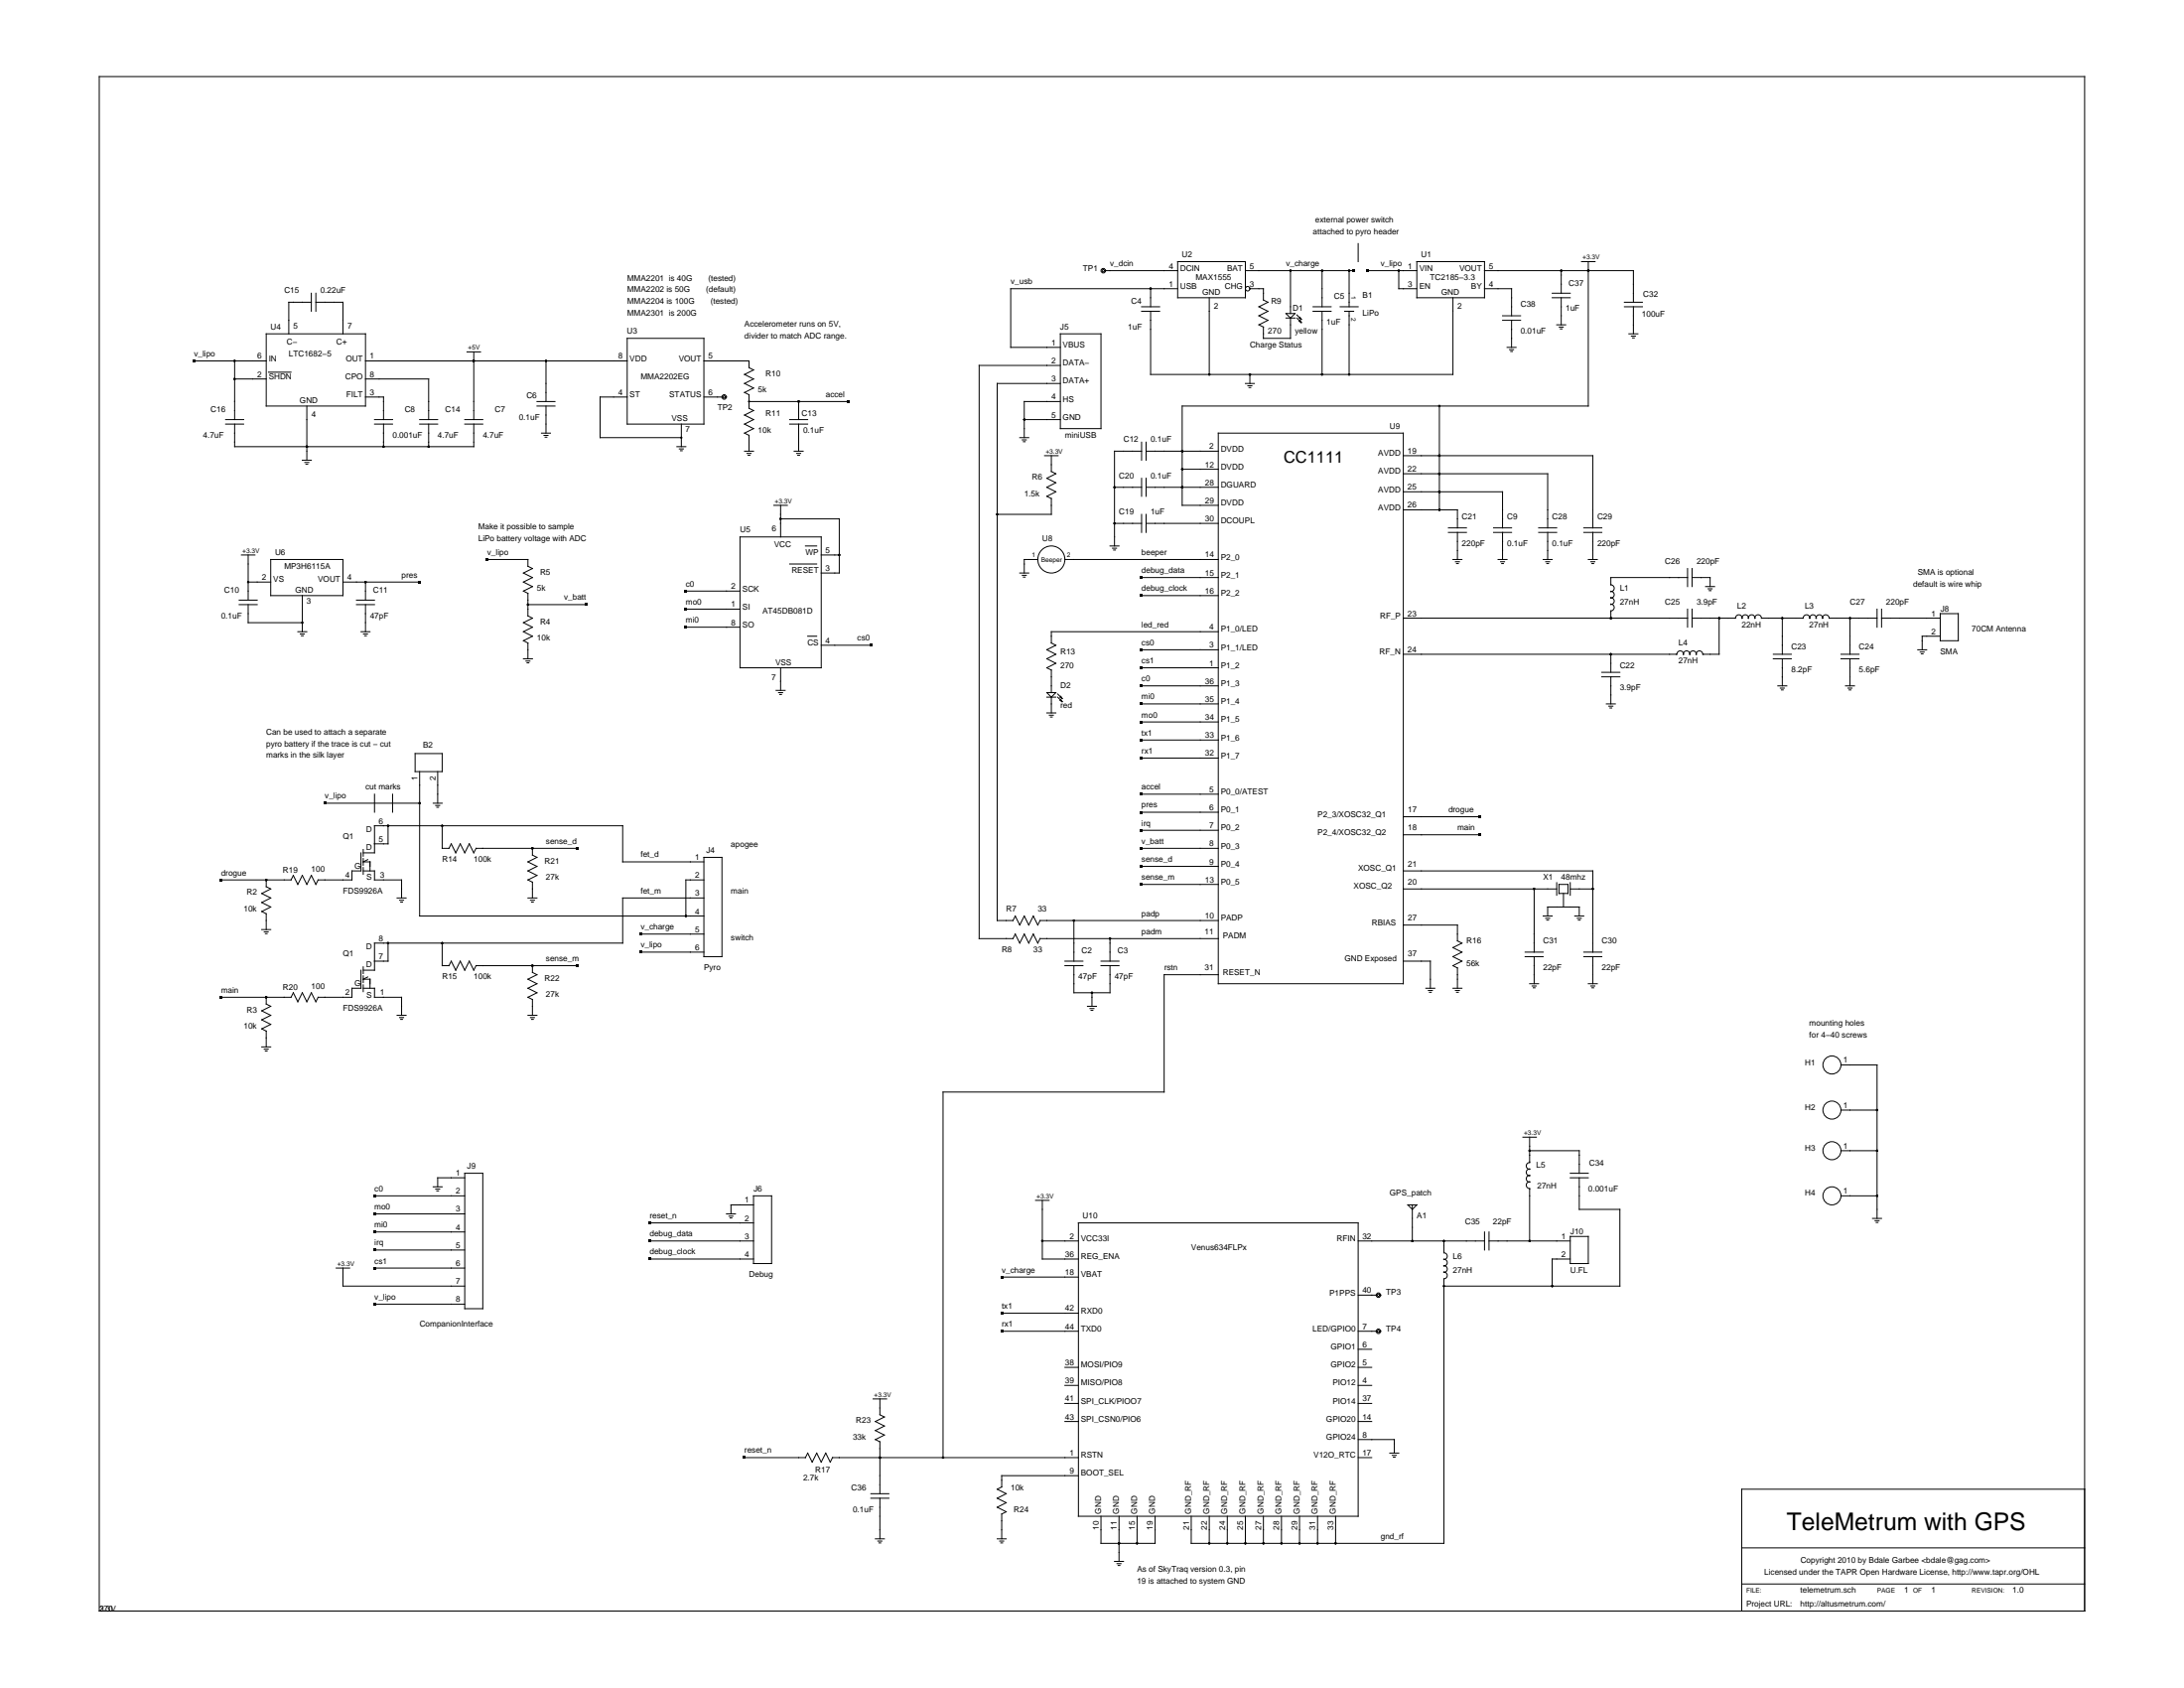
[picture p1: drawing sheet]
<svg xmlns="http://www.w3.org/2000/svg" width="279mm" height="216mm" viewBox="0 0 279 216" stroke-linecap="round" stroke-linejoin="round" font-family="sans-serif">
<g fill="none" stroke="#000" stroke-width=".13">
<path d="M12.7 9.8h254v196.3h-254zM39.8 38.7h-2.9v4M39.8 37.5v2.3M40.4 38.7h3.5v4M40.4 37.5v2.3M141.4 34.6h9.3M146 39.8h2.4M146 39.2h2.4M147.2 36.9v2.3M150.7 36.9h-21.4v7.5h6.4M150.7 33.5h8.6v4.6h-8.6zM154.7 38.1v9.8"/>
<path d="M159.3 34.6h13.9M159.9 36.9h1.7v1.5l.6 .3-1.1 .5 1.1 .6-1.1 .6 1.1 .6-1.1 .5 .5 .3M165.1 34.6v5.5M168 39.8h2.3M168 39.2h2.3M169.1 34.6v4.6M169.1 39.8v8.1M171.4 39.2h2.4M172 39.8h1.2M172.6 34.6v4.6M172.6 39.8v8.1M173.8 31.2v2.3"/>
<path d="M174.9 34.6h6.4M178.9 34.6v2.3h2.4M181.3 33.5h8.6v4.6h-8.6zM185.9 38.1v9.8h-38.7v-8.1M189.9 34.6h19.1v4.1M189.9 36.9h3.5v3.5M198.6 38.1h2.3M198.6 37.5h2.3M199.7 34.6v2.9M199.7 38.1v3.4M202.3 33.5h1.8M203.2 33.5v18.4h-52v12.7h4.7"/>
<path d="M207.8 39.2h2.3M207.8 38.7h2.3M209 39.2v3.5M24.8 46.2h9.3M28.9 53.7h2.3M28.9 54.2h2.3M30 54.2v2.9h30.6v-2.9M30 46.2v7.5M30 48.5h4.1M34.1 42.7h12.7v9.2h-12.7zM34.3 47.6h2.9M38.7 58.9h1.1"/>
<path d="M39 59.2h.5M39.1 59.4h.3M39.3 51.9v7M46.8 46.2h33.4M46.8 50.8h2.3v2.9M46.8 48.5h8v5.2M47.9 53.7h2.3M47.9 54.2h2.3M49.1 54.2v2.9M53.7 53.7h2.3M53.7 54.2h2.3M54.8 54.2v2.9"/>
<path d="M59.5 53.7h2.3M59.5 54.2h2.3M59.7 45h1.8M60.6 45v8.7M68.7 51.4h2.3M68.7 51.9h2.3M69.3 55.4h1.1M69.6 55.7h.5M69.7 55.9h.3M69.8 46.2v5.2M69.8 51.9v3.5M80.2 50.8h-3.4v5.2h10.4"/>
<path d="M80.2 43.3h9.9v10.9h-9.9zM86.6 57.1h1.1M86.9 57.4h.5M87 57.6h.3M87.2 54.2v2.9M90.1 46.2h5.7v.8l.6 .3-1.2 .6 1.2 .6-1.2 .5 1.2 .6-1.2 .6 .6 .3v1.7l.6 .3-1.2 .6 1.2 .6-1.2 .5 1.2 .6-1.2 .6 .6 .3v2M90.1 50.8h2.3M95.2 57.7h1.2M95.6 58h.5M95.7 58.2h.2M95.8 51.4h12.7M101 53.7h2.3"/>
<path d="M101 54.2h2.3M101.6 57.7h1.2M101.9 58h.5M102.1 58.2h.2M102.2 51.4v2.3M102.2 54.2v3.5M130.5 56h1.1M130.8 56.3h.5M130.9 56.5h.3M131 53.7h4.7M133.6 58.3h1.8M134.5 58.3v2l.6 .3-1.2 .6 1.2 .5-1.2 .6 1.2 .6-1.2 .6 .6 .3v2h-6.9"/>
<path d="M135.7 46.7h-10.4v73.3h4.3l.3-.5 .6 1.1 .5-1.1 .6 1.1 .6-1.1 .6 1.1 .3-.6h22.8M135.7 49h-8.1v68.7h2l.3-.5 .6 1.1 .5-1.1 .6 1.1 .6-1.1 .6 1.1 .3-.6h22.8M135.7 51.4h-4.7v4.6M135.7 42.7h5.1v12.1h-5.1zM146 57.7h-3.4v12.1M146 56.6v2.3M146.6 57.7h9.3M146.6 56.6v2.3M155.9 55.4h23.6v70.4h-23.6zM159.3 49h1.2M159.6 49.3h.6M159.8 49.6h.2"/>
<path d="M159.9 47.9v1.1M164.5 40.1h1.2l-.6 .6zM164.5 40.7h1.2M165.1 40.7v2.6h-3.5v-1.5M165.9 40.3l.6 .6M165.9 40.7l.6 .6M166.2 40.7l.3 .2M166.2 41.1l.3 .2M166.3 40.6l.2 .3M166.3 41l.2 .3M179.5 58.3h24.3v9.2M184.1 51.9v13.3"/>
<path d="M192.2 40.4h2.3M192.2 41h2.3M192.8 44.4h1.2M193.1 44.7h.5M193.3 45h.2M193.4 41v3.4M199.1 41.5h1.2M199.5 41.8h.5M199.6 42.1h.2M208.4 42.7h1.1M208.7 43h.5M208.8 43.2h.3"/>
<path d="M30.6 77.3h2.3M30.6 76.8h2.3M30.9 71h1.7M31.7 74.4h2.9M31.7 71v5.8M31.7 77.3v2.3h7M34.6 71.6h9.3v4.6h-9.3zM38.7 76.2v4.6M43.9 74.4h9.8M45.6 77.3h2.3M45.6 76.8h2.3M46.8 74.4v2.4"/>
<path d="M46.8 77.3v3.5M62.3 71.6h5.2v.8l.6 .3-1.1 .6 1.1 .6-1.1 .5 1.1 .6-1.1 .6 .5 .3v2.9l.6 .3-1.1 .5 1.1 .6-1.1 .6 1.1 .6-1.1 .6 .5 .2v2.1M67.5 77.3h7.5M87.7 77.9h7M87.7 75.6h7M94.7 68.7h10.4v16.7h-10.4zM99 64.6h1.7M99.9 64.6v4.1M99.9 66.4h7.5v6.9h-2.3M101 72.1h3.5M103 69.8h1.5M105.1 71h2.3"/>
<path d="M130.5 73.3h1.1M130.8 73.6h.5M130.9 73.8h.3M132.8 71.6h-1.8v1.7M136.2 71.6h19.7M142 69.8h1.2M142.3 70.1h.5M142.5 70.3h.2M142.6 66.9h3.4M142.6 62.3h3.4M146 76.2h9.9M146 73.9h9.9"/>
<path d="M146 61.2v2.3M146 65.8v2.3M146.6 66.9h9.3M146.6 62.3h9.3M146.6 61.2v2.3M146.6 65.8v2.3M151.2 60h4.7M179.5 79.1h36.4M179.5 60.6h18.5v6.9M179.5 62.9h12.7v4.6M179.5 65.2h7v2.3M185.3 67.5h2.3"/>
<path d="M185.3 68.1h2.3M185.9 71.6h1.1M186.2 71.8h.5M186.3 72.1h.3M186.5 68.1v3.5M191.1 67.5h2.3M191.1 68.1h2.3M191.6 71.6h1.2M192 71.8h.5M192.1 72.1h.2M192.2 68.1v3.5M196.8 67.5h2.3"/>
<path d="M196.8 68.1h2.3M197.4 71.6h1.2M197.7 71.8h.6M197.9 72.1h.2M198 68.1v3.5M202.6 67.5h2.3M202.6 68.1h2.3M203.2 71.6h1.1M203.5 71.8h.5M203.7 72.1h.2M203.8 68.1v3.5M215.9 73.9h-9.8v.9a.42 .42 0 0 1 .4 .4 .42 .42 0 0 1-.4 .4 .41 .41 0 0 1 .4 .5 .41 .41 0 0 1-.4 .4 .41 .41 0 0 1 .4 .4 .41 .41 0 0 1-.4 .4 .42 .42 0 0 1 .4 .4 .42 .42 0 0 1-.4 .4v1"/>
<path d="M215.9 72.7v2.3M215.9 77.9v2.3M216.5 79.1h5.5a.42 .42 0 0 1 .5-.5 .42 .42 0 0 1 .4 .5 .41 .41 0 0 1 .4-.5 .41 .41 0 0 1 .4 .5 .41 .41 0 0 1 .4-.5 .41 .41 0 0 1 .4 .5 .42 .42 0 0 1 .4-.5 .42 .42 0 0 1 .4 .5h5.4a.42 .42 0 0 1 .4-.5 .42 .42 0 0 1 .4 .5 .41 .41 0 0 1 .4-.5 .41 .41 0 0 1 .4 .5 .41 .41 0 0 1 .5-.5 .41 .41 0 0 1 .4 .5 .42 .42 0 0 1 .4-.5 .42 .42 0 0 1 .4 .5h6.1M216.5 73.9h2.3v1.1M216.5 72.7v2.3M216.5 77.9v2.3M218.2 75h1.2M218.5 75.3h.5M218.7 75.5h.2M219.9 79.1v4.6h-2.1a.42 .42 0 0 0-.4-.5 .42 .42 0 0 0-.4 .5 .41 .41 0 0 0-.4-.4 .41 .41 0 0 0-.4 .4 .41 .41 0 0 0-.4-.4 .41 .41 0 0 0-.4 .4 .42 .42 0 0 0-.5-.5 .42 .42 0 0 0-.4 .5h-35M228 79.1v4.6M236.7 79.1v4.6"/>
<path d="M240.1 77.9v2.3M240.7 79.1h7.5M240.7 77.9v2.3M248.2 78.5h2.3v3.5h-2.3zM38.1 80.8h1.2M38.4 81.1h.5M38.6 81.3h.2M46.2 80.8h1.1M46.5 81.1h.5M46.6 81.3h.3M53.1 96.4h3.5v2.3h-3.5zM53.7 98.7v18.5h36.4"/>
<path d="M56 98.7v4M67 84.3h1.1M67.3 84.5h.5M67.4 84.8h.3M87.7 80.2h7M99.3 88.3h1.1M99.6 88.6h.5M99.7 88.8h.3M99.9 85.4v2.9M103.3 81.4h1.2M105.1 82.5h6.3M133.9 91.2h1.2"/>
<path d="M133.9 88.6h1.2l-.6 .6zM133.9 89.2h1.2M134.2 91.5h.6M134.4 91.7h.2M134.5 89.2v2M134.5 82.2l.6 .3M135.1 82.5l-1.2 .6 1.2 .6-1.2 .6 1.2 .5-1.2 .6 .6 .3v2.9M135.3 88.8l.6 .5M135.3 89.2l.6 .5M135.6 89.2l.3 .1M135.6 89.6l.3 .1M135.7 89.1l.2 .2"/>
<path d="M135.7 89.5l.2 .2M146 97h9.9M146 94.7h9.9M146 92.3h9.9M146 90h9.9M146 87.7h9.9M146 85.4h9.9M146 83.1h9.9M155.9 80.8h-21.4v1.5M204.9 86h2.3M204.9 86.6h2.3M205.5 90h1.2"/>
<path d="M205.8 90.3h.5M206 90.6h.2M206.1 83.7v2.3M206.1 86.6v3.4M226.9 83.7h2.3M226.9 84.3h2.3M227.4 87.7h1.2M227.8 88h.5M227.9 88.2h.2M228 84.3v3.4M235.5 83.7h2.3M235.5 84.3h2.3"/>
<path d="M236.1 87.7h1.1M236.4 88h.5M236.6 88.2h.2M236.7 84.3v3.4M245.3 83.1h1.2M245.6 83.4h.6M245.8 83.6h.2M248.2 81.4h-2.3v1.7M33.5 118.9h1.1M33.8 119.2h.5M33.9 119.4h.3M34.1 112.5v.9l.5 .3-1.1 .6 1.1 .6-1.1 .5 1.1 .6-1.1 .6 .6 .3v2"/>
<path d="M41.6 102.7h12.1M46.2 109.1v2.3h-1.2v1.1h-4.3l-.3 .6-.6-1.1-.5 1.1-.6-1.1-.6 1.1-.6-1.1-.3 .5h-8.9M46.5 111.4h1.4v1.1h3.5v2.4M46.5 109.1h1.4v-3.5h31.8v4.6h10.4M46.5 108.6v.9M46.5 109.8v.9M46.5 111v.8M47 109.9l-.5 .3h.8v1.2M47.9 101.6v2.3M49.6 105.6v2.3h-1.7M50.2 101.6v2.3M50.8 114.9h1.2"/>
<path d="M51.1 115.1h.5M51.3 115.4h.2M55.4 102.7h1.2M55.7 103h.6M55.9 103.3h.2M56.6 105.6v2.9h.8l.3-.6 .6 1.2 .6-1.2 .6 1.2 .5-1.2 .6 1.2 .3-.6h13M67.5 114.9h1.2M67.9 115.1h.5M68 115.4h.2M68.1 108.5v.9l.6 .3-1.2 .5 1.2 .6-1.2 .6 1.2 .6-1.2 .5 .6 .3M68.1 112.8v2.1M82 119.5h8.1"/>
<path d="M90.1 109.7h2.3v12.7h-2.3zM90.1 114.9h-10.4v5.7h-31.8v3.5h-1.4M90.1 112.5h-2.4v4.7M137.4 117.7v5.2M146 113.1h9.9M146 110.8h9.9M146 108.5h9.9M146 106.2h9.9M146 103.9h9.9M146 101.6h9.9M179.5 111.4h24.3v10.4M179.5 113.7h19.6"/>
<path d="M179.5 118.3h7v2M179.5 104.5h9.8M179.5 106.8h9.8M196.3 113.7v8.1M197.4 117.2h1.2M197.7 117.5h.6M197.9 117.7h.2M198 117.2v-1.2h4v1.2M199.1 112.9v1.6M199.4 113.1h1.2v1.2h-1.2zM200 114.3v1.7M200.9 113.7h2.9"/>
<path d="M200.9 112.9v1.6M201.5 117.2h1.1M201.8 117.5h.5M201.9 117.7h.3M33.5 133.9h1.1M33.8 134.2h.5M33.9 134.4h.3M34.1 127.6v.8l.5 .3-1.1 .6 1.1 .6-1.1 .5 1.1 .6-1.1 .6 .6 .3M34.1 131.9v2M46.2 124.1v2.3h-1.2v1.2h-4.3l-.3 .5-.6-1.1-.5 1.1-.6-1.1-.6 1.1-.6-1.1-.3 .6h-8.9M46.5 126.4h1.4v1.2h3.5v2.3M46.5 123.7v.8"/>
<path d="M46.5 124.8v.9M46.5 126v.8M47 125l-.5 .2h.8v1.2M49.6 120.6v2.3h-1.7M50.8 129.9h1.2M51.1 130.2h.5M51.3 130.4h.2M56.6 120.6v2.9h.8l.3-.6 .6 1.2 .6-1.2 .6 1.2 .5-1.2 .6 1.2 .3-.6h13M67.5 129.9h1.2M67.9 130.2h.5M68 130.4h.2M68.1 123.5v.9l.6 .3-1.2 .5 1.2 .6-1.2 .6 1.2 .6-1.2 .6 .6 .2"/>
<path d="M68.1 127.8v2.1M82 121.8h8.1M136.2 122.9h2.3M136.2 123.5h2.3M137.4 123.5v3.5h4.6v-3.5M139.1 128.7h1.2M139.4 129h.6M139.6 129.2h.2M139.7 127v1.7M140.8 122.9h2.4M140.8 123.5h2.4M142 120v2.9"/>
<path d="M155.9 124.7h-7v15h-28.3v46.7M179.5 122.9h3.5v3.5M182.4 126.4h1.2M182.7 126.7h.5M182.9 126.9h.2M185.9 126.4h1.1M186.2 126.7h.5M186.3 126.9h.3M186.5 120.3l.5 .3-1.1 .6 1.1 .6-1.1 .6 1.1 .5-1.1 .6 .6 .3v2.6M195.1 121.8h2.3M195.1 122.4h2.3M195.7 125.8h1.1"/>
<path d="M196 126.1h.5M196.1 126.3h.3M196.3 122.4v3.4M202.6 121.8h2.3M202.6 122.4h2.3M203.2 125.8h1.1M203.5 126.1h.5M203.7 126.3h.2M203.8 122.4v3.4M235.5 136.2h4.6v19.6M47.9 155.3h11.6M47.9 153h11.6"/>
<path d="M47.9 159.9h11.6M47.9 157.6h11.6M55.4 151.8h1.2M55.7 152.1h.6M55.9 152.3h.2M59.5 150.6h-3.5v1.2M59.5 150.1h2.3v17.3h-2.3zM83.1 156.4h13.3M83.1 158.7h13.3M92.9 155.3h1.2M93.3 155.5h.5M93.4 155.8h.2"/>
<path d="M96.4 154.1h-2.9v1.2M96.4 153h2.3v8.6h-2.3zM132.5 153.5h1.7M133.3 158.7h4.7M133.3 153.5v7.5h4.7M138 156.4h35.8v37.5h-35.8zM173.8 158.7h16.1M180.1 154.1h1.2l-.6 .6zM180.7 154.1v4.6M184.7 158.7v1.5a.42 .42 0 0 1 .5 .5 .42 .42 0 0 1-.5 .4 .41 .41 0 0 1 .5 .4 .41 .41 0 0 1-.5 .4 .41 .41 0 0 1 .5 .4 .41 .41 0 0 1-.5 .4 .42 .42 0 0 1 .5 .4 .42 .42 0 0 1-.5 .5v33.8h-32.3v-3.5M189.9 157.6v2.3M190.5 158.7h10.4"/>
<path d="M190.5 157.6v2.3M194.8 145.4h1.8M195.7 145.4v3.3a.42 .42 0 0 0-.5 .4 .42 .42 0 0 0 .5 .4 .41 .41 0 0 0-.4 .4 .41 .41 0 0 0 .4 .5 .41 .41 0 0 0-.4 .4 .41 .41 0 0 0 .4 .4 .42 .42 0 0 0-.5 .4 .42 .42 0 0 0 .5 .4v6.7M195.7 147.2h6.3v2.9M200.9 158.1h2.3v3.5h-2.3zM200.9 150.6h2.3M200.9 150.1h2.3M202 150.6v4.1h5.2v9.8h-22.5M235.5 142h4.6M235.5 147.2h4.6M235.5 153h4.6M239.6 155.8h1.1"/>
<path d="M239.9 156.1h.5M240 156.4h.2M43 162.2h1.7M43.9 162.2v2.3h15.6M47.9 162.2h11.6M47.9 166.8h11.6M83.1 161h13.3M111.7 178.9h1.7M112.6 178.9v2l.5 .3-1.1 .6 1.1 .6-1.1 .6 1.1 .5-1.1 .6 .6 .3v6.7M128.1 170.3h9.9M128.1 163.3h9.9M128.1 168h9.9"/>
<path d="M136.2 177.2h1.8M136.2 174.9h1.8M136.2 179.5h1.8M173.8 177.2h1.7M173.8 174.9h1.7M173.8 172.6h1.7M173.8 170.3h2.3M173.8 179.5h1.7M173.8 165.7h2.3M200.9 161h-2.3v3.5M95.2 186.4h7.9M103.3 185.9l.6 1.1 .6-1.1 .6 1.1 .5-1.1 .6 1.1 .3-.6h31.5"/>
<path d="M103.3 185.9l-.3 .5M111.4 191.6h2.3M111.4 191.1h2.3M112 196.8h1.1M112.3 197.1h.5M112.4 197.3h.3M112.6 191.6v5.2M127.6 196.8h1.1M127.9 197.1h.5M128 197.3h.3M136.2 181.8h1.8M138 188.7h-9.9v1.5l-.5 .3 1.1 .6-1.1 .5 1.1 .6-1.1 .6 1.1 .6-.6 .2v3.2"/>
<path d="M140.8 193.9v3.5h7v-3.5M142.6 199.7h1.1M142.9 200h.5M143.2 193.9v5.8M145.5 193.9v3.5M154.7 193.9v3.5M157 193.9v3.5M159.3 193.9v3.5M161.6 193.9v3.5M163.9 193.9v3.5M166.2 193.9v3.5M168.6 193.9v3.5"/>
<path d="M170.9 193.9v3.5M173.8 186.4h1.7M173.8 184.1h4.6v1.8M173.8 181.8h1.7M177.8 185.9h1.1M178.1 186.1h.5M178.3 186.4h.2M222.8 198h43.9M266.7 190.5h-43.9v15.6M143 200.2h.3M222.8 202.6h43.9"/>
<circle cx="141.1" cy="34.6" r=".14"/>
<circle cx="141.1" cy="34.6" r=".29"/>
<circle cx="159.6" cy="36.9" r=".29"/>
<circle cx="92.6" cy="50.8" r=".14"/>
<circle cx="92.6" cy="50.8" r=".29"/>
<circle cx="134.5" cy="71.6" r="1.73"/>
<circle cx="234.4" cy="136.2" r="1.15"/>
<circle cx="234.4" cy="147.2" r="1.15"/>
<circle cx="234.4" cy="153" r="1.15"/>
<circle cx="234.4" cy="142" r="1.15"/>
<circle cx="176.3" cy="170.3" r=".29"/>
<circle cx="176.3" cy="165.7" r=".29"/>
<circle cx="176.3" cy="170.3" r=".14"/>
<circle cx="176.3" cy="165.7" r=".14"/>
</g>
<g fill="#000">
<path d="M173 34.4h.3v.4h-.3zM174.7 34.4h.4v.4h-.4zM24.6 46h.4v.3h-.4zM108.3 51.2h.4v.3h-.4zM53.5 74.3h.4v.3h-.4zM62.2 71.4h.3v.3h-.3zM74.9 77.2h.3v.3h-.3zM87.6 77.7h.3v.4h-.3zM87.6 75.4h.3v.4h-.3zM145.9 73.7h.3v.3h-.3zM145.9 76h.3v.4h-.3zM87.6 80h.3v.4h-.3z"/>
<path d="M111.2 82.4h.4v.3h-.4zM145.9 96.8h.3v.3h-.3zM145.9 94.5h.3v.3h-.3zM145.9 92.2h.3v.3h-.3zM145.9 89.9h.3v.3h-.3zM145.9 87.6h.3v.3h-.3zM145.9 82.9h.3v.4h-.3zM145.9 85.2h.3v.4h-.3zM28.1 112.4h.4v.3h-.4zM41.4 102.6h.3v.3h-.3zM73.7 108.3h.4v.4h-.4zM81.8 119.3h.3v.3h-.3z"/>
<path d="M145.9 101.4h.3v.4h-.3zM145.9 103.7h.3v.4h-.3zM145.9 108.3h.3v.4h-.3zM145.9 110.6h.3v.4h-.3zM145.9 106h.3v.4h-.3zM145.9 112.9h.3v.4h-.3zM189.2 104.3h.3v.3h-.3zM189.2 106.6h.3v.3h-.3zM28.1 127.4h.4v.3h-.4zM73.7 123.3h.4v.4h-.4zM81.8 121.6h.3v.4h-.3zM47.7 159.7h.4v.4h-.4z"/>
<path d="M47.7 152.8h.4v.3h-.4zM47.7 155.1h.4v.3h-.4zM47.7 157.4h.4v.3h-.4zM83 156.2h.3v.4h-.3zM83 158.6h.3v.3h-.3zM47.7 162h.4v.4h-.4zM47.7 166.6h.4v.4h-.4zM83 160.9h.3v.3h-.3zM128 163.2h.3v.3h-.3zM128 167.8h.3v.3h-.3zM128 170.1h.3v.3h-.3zM95.1 186.3h.3v.3h-.3z"/>
<circle cx="147.2" cy="36.9" r=".14"/>
<circle cx="165.1" cy="34.6" r=".14"/>
<circle cx="169.1" cy="34.6" r=".14"/>
<circle cx="172.6" cy="34.6" r=".14"/>
<circle cx="178.9" cy="34.6" r=".14"/>
<circle cx="199.7" cy="34.6" r=".14"/>
<circle cx="203.2" cy="34.6" r=".14"/>
<circle cx="30" cy="46.2" r=".14"/>
<circle cx="30" cy="48.5" r=".14"/>
<circle cx="39.3" cy="57.1" r=".14"/>
<circle cx="49.1" cy="57.1" r=".14"/>
<circle cx="54.8" cy="57.1" r=".14"/>
<circle cx="60.6" cy="46.2" r=".14"/>
<circle cx="69.8" cy="46.2" r=".14"/>
<circle cx="87.2" cy="56" r=".14"/>
<circle cx="95.8" cy="51.4" r=".14"/>
<circle cx="102.2" cy="51.4" r=".14"/>
<circle cx="131" cy="53.7" r=".14"/>
<circle cx="151.2" cy="57.7" r=".14"/>
<circle cx="154.7" cy="47.9" r=".14"/>
<circle cx="159.9" cy="47.9" r=".14"/>
<circle cx="169.1" cy="47.9" r=".14"/>
<circle cx="172.6" cy="47.9" r=".14"/>
<circle cx="184.1" cy="51.9" r=".14"/>
<circle cx="184.1" cy="58.3" r=".14"/>
<circle cx="31.7" cy="74.4" r=".14"/>
<circle cx="38.7" cy="79.6" r=".14"/>
<circle cx="46.8" cy="74.4" r=".14"/>
<circle cx="67.5" cy="77.3" r=".14"/>
<circle cx="99.9" cy="66.4" r=".14"/>
<circle cx="107.4" cy="71" r=".14"/>
<circle cx="127.6" cy="65.8" r=".14"/>
<circle cx="142.6" cy="62.3" r=".14"/>
<circle cx="142.6" cy="66.9" r=".14"/>
<circle cx="151.2" cy="62.3" r=".14"/>
<circle cx="151.2" cy="60" r=".14"/>
<circle cx="184.1" cy="62.9" r=".14"/>
<circle cx="184.1" cy="65.2" r=".14"/>
<circle cx="184.1" cy="60.6" r=".14"/>
<circle cx="206.1" cy="79.1" r=".14"/>
<circle cx="219.9" cy="79.1" r=".14"/>
<circle cx="228" cy="79.1" r=".14"/>
<circle cx="236.7" cy="79.1" r=".14"/>
<circle cx="206.1" cy="83.7" r=".14"/>
<circle cx="34.1" cy="112.5" r=".14"/>
<circle cx="49.6" cy="105.6" r=".14"/>
<circle cx="53.7" cy="102.7" r=".14"/>
<circle cx="56.6" cy="105.6" r=".14"/>
<circle cx="68.1" cy="108.5" r=".14"/>
<circle cx="87.7" cy="117.2" r=".14"/>
<circle cx="137.4" cy="117.7" r=".14"/>
<circle cx="196.3" cy="113.7" r=".14"/>
<circle cx="203.8" cy="113.7" r=".14"/>
<circle cx="34.1" cy="127.6" r=".14"/>
<circle cx="49.6" cy="120.6" r=".14"/>
<circle cx="56.6" cy="120.6" r=".14"/>
<circle cx="68.1" cy="123.5" r=".14"/>
<circle cx="139.7" cy="127" r=".14"/>
<circle cx="142" cy="120" r=".14"/>
<circle cx="133.3" cy="158.7" r=".14"/>
<circle cx="180.7" cy="158.7" r=".14"/>
<circle cx="184.7" cy="158.7" r=".14"/>
<circle cx="195.7" cy="158.7" r=".14"/>
<circle cx="195.7" cy="147.2" r=".14"/>
<circle cx="240.1" cy="142" r=".14"/>
<circle cx="240.1" cy="147.2" r=".14"/>
<circle cx="240.1" cy="153" r=".14"/>
<circle cx="184.7" cy="164.5" r=".14"/>
<circle cx="198.6" cy="164.5" r=".14"/>
<circle cx="112.6" cy="186.4" r=".14"/>
<circle cx="120.6" cy="186.4" r=".14"/>
<circle cx="143.2" cy="197.4" r=".14"/>
<circle cx="145.5" cy="197.4" r=".14"/>
<circle cx="154.7" cy="197.4" r=".14"/>
<circle cx="157" cy="197.4" r=".14"/>
<circle cx="159.3" cy="197.4" r=".14"/>
<circle cx="161.6" cy="197.4" r=".14"/>
<circle cx="163.9" cy="197.4" r=".14"/>
<circle cx="166.2" cy="197.4" r=".14"/>
<circle cx="168.6" cy="197.4" r=".14"/>
<circle cx="170.9" cy="197.4" r=".14"/>
</g>
<text font-size="3.1" x="228.6" y="195.7">TeleMetrum with GPS</text>
<text font-size="2.1" x="164.2" y="59.2">CC1111</text>
<g font-size="1">
<text x="168" y="30">attached to pyro header</text>
<text x="168.3" y="28.5">external power switch</text>
<text x="80.2" y="35.9">MMA2201 is 40G</text>
<text x="90.6" y="35.9">(tested)</text>
<text x="138.5" y="34.6">TP1</text>
<text x="142" y="34">v_dcin</text>
<text x="149.5" y="34.4">4</text>
<text x="151" y="34.6">DCIN</text>
<text x="151.2" y="32.9">U2</text>
<text x="153" y="35.8">MAX1555</text>
<text x="157" y="34.6">BAT</text>
<text x="159.9" y="34.4">5</text>
<text x="164.5" y="34">v_charge</text>
<text x="176.6" y="34">v_lipo</text>
<text x="180.1" y="34.4">1</text>
<text x="181.6" y="34.6">VIN</text>
<text x="181.8" y="32.9">U1</text>
<text x="183" y="35.8">TC2185−3.3</text>
<text x="186.7" y="34.6">VOUT</text>
<text x="190.5" y="34.4">5</text>
<text x="36.4" y="37.5">C15</text>
<text x="41" y="37.5">0.22uF</text>
<text x="80.2" y="37.4">MMA2202 is 50G</text>
<text x="80.2" y="38.9">MMA2204 is 100G</text>
<text x="80.2" y="40.4">MMA2301 is 200G</text>
<text x="90.3" y="37.4">(default)</text>
<text x="90.9" y="38.9">(tested)</text>
<text x="95.2" y="41.8">Accelerometer runs on 5V,</text>
<text x="129.3" y="36.3">v_usb</text>
<text x="144.7" y="38.9">C4</text>
<text x="149.5" y="36.7">1</text>
<text x="151" y="37">USB</text>
<text x="153.8" y="37.7">GND</text>
<text x="155.3" y="39.5">2</text>
<text x="156.7" y="37">CHG</text>
<text x="159.9" y="36.7">3</text>
<text x="162.6" y="38.9">R9</text>
<text x="165.4" y="39.8">D1</text>
<text x="169.7" y="41.5">1uF</text>
<text x="170.7" y="38.3">C5</text>
<text x="174.3" y="38.1">B1</text>
<text x="174.3" y="40.4">LiPo</text>
<text x="180.1" y="36.7">3</text>
<text x="181.6" y="37">EN</text>
<text x="184.4" y="37.7">GND</text>
<text x="186.5" y="39.5">2</text>
<text x="188.2" y="37">BY</text>
<text x="190.5" y="36.7">4</text>
<text x="194.5" y="39.2">C38</text>
<text x="200.3" y="39.8">1uF</text>
<text x="200.7" y="36.5">C37</text>
<text x="210" y="40.6">100uF</text>
<text x="210.2" y="38">C32</text>
<text x="24.8" y="45.6">v_lipo</text>
<text x="32.9" y="45.9">6</text>
<text x="34.4" y="46.2">IN</text>
<text x="34.6" y="42.2">U4</text>
<text x="36.7" y="44">C−</text>
<text x="36.9" y="45.6">LTC1682−5</text>
<text x="37.5" y="42">5</text>
<text x="43" y="44">C+</text>
<text x="44.2" y="46.2">OUT</text>
<text x="44.5" y="42">7</text>
<text x="47.3" y="45.9">1</text>
<text x="79.1" y="45.9">8</text>
<text x="80.2" y="42.7">U3</text>
<text x="80.6" y="46.2">VDD</text>
<text x="86.8" y="46.2">VOUT</text>
<text x="90.6" y="45.9">5</text>
<text x="95.2" y="43.3">divider to match ADC range.</text>
<text x="134.5" y="44.2">1</text>
<text x="134.5" y="46.5">2</text>
<text x="135.6" y="42.1">J5</text>
<text x="136" y="44.5">VBUS</text>
<text x="136" y="46.8">DATA−</text>
<text x="144.3" y="42.1">1uF</text>
<text x="159.9" y="44.4">Charge Status</text>
<text x="162.2" y="42.7">270</text>
<text x="165.7" y="42.7">yellow</text>
<text x="194.5" y="42.7">0.01uF</text>
<text x="27" y="52.7">C16</text>
<text x="32.9" y="48.2">2</text>
<text x="34.4" y="48.5">SHDN</text>
<text x="38.4" y="51.6">GND</text>
<text x="39.9" y="53.4">4</text>
<text x="44.2" y="48.5">CPO</text>
<text x="44.3" y="50.8">FILT</text>
<text x="47.3" y="50.5">3</text>
<text x="47.3" y="48.2">8</text>
<text x="51.8" y="52.7">C8</text>
<text x="57" y="52.7">C14</text>
<text x="63.3" y="52.7">C7</text>
<text x="66.4" y="53.7">0.1uF</text>
<text x="67.4" y="51">C6</text>
<text x="79.1" y="50.5">4</text>
<text x="80.6" y="50.8">ST</text>
<text x="82" y="48.5">MMA2202EG</text>
<text x="85.6" y="50.8">STATUS</text>
<text x="85.9" y="53.9">VSS</text>
<text x="90.6" y="50.5">6</text>
<text x="91.8" y="52.5">TP2</text>
<text x="97" y="50.2">5k</text>
<text x="98" y="48.1">R10</text>
<text x="98" y="53.3">R11</text>
<text x="102.6" y="53.3">C13</text>
<text x="105.6" y="50.8">accel</text>
<text x="134.5" y="48.8">3</text>
<text x="134.5" y="51.1">4</text>
<text x="134.5" y="53.4">5</text>
<text x="136" y="49.1">DATA+</text>
<text x="136" y="51.4">HS</text>
<text x="136" y="53.7">GND</text>
<text x="26" y="56">4.7uF</text>
<text x="50.2" y="56">0.001uF</text>
<text x="56" y="56">4.7uF</text>
<text x="61.8" y="56">4.7uF</text>
<text x="87.7" y="55.3">7</text>
<text x="97" y="55.4">10k</text>
<text x="102.7" y="55.4">0.1uF</text>
<text x="136.2" y="56">miniUSB</text>
<text x="143.7" y="56.6">C12</text>
<text x="147.2" y="56.6">0.1uF</text>
<text x="154.1" y="59.8">12</text>
<text x="154.7" y="57.4">2</text>
<text x="156.2" y="57.7">DVDD</text>
<text x="176.3" y="58.3">AVDD</text>
<text x="177.8" y="54.8">U9</text>
<text x="180.1" y="58">19</text>
<text x="131" y="63.5">1.5k</text>
<text x="132" y="61.3">R6</text>
<text x="143.2" y="65.8">C19</text>
<text x="143.2" y="61.2">C20</text>
<text x="147.2" y="65.8">1uF</text>
<text x="147.2" y="61.2">0.1uF</text>
<text x="154.1" y="64.4">29</text>
<text x="154.1" y="62.1">28</text>
<text x="156.2" y="64.7">DVDD</text>
<text x="156.2" y="62.4">DGUARD</text>
<text x="156.2" y="60">DVDD</text>
<text x="176.3" y="60.6">AVDD</text>
<text x="176.3" y="62.9">AVDD</text>
<text x="176.3" y="65.2">AVDD</text>
<text x="180.1" y="60.3">22</text>
<text x="180.1" y="62.6">25</text>
<text x="180.1" y="65">26</text>
<text x="35.2" y="71">U6</text>
<text x="61.2" y="67.8">Make it possible to sample</text>
<text x="61.2" y="69.3">LiPo battery voltage with ADC</text>
<text x="62.3" y="71">v_lipo</text>
<text x="94.7" y="68.1">U5</text>
<text x="98.7" y="68">6</text>
<text x="99" y="70">VCC</text>
<text x="103.1" y="71">WP</text>
<text x="105.6" y="70.7">5</text>
<text x="133.3" y="69.3">U8</text>
<text x="146" y="71">beeper</text>
<text x="154.1" y="71.3">14</text>
<text x="154.1" y="66.7">30</text>
<text x="156.2" y="71.6">P2_0</text>
<text x="156.2" y="67">DCOUPL</text>
<text x="187" y="66.4">C21</text>
<text x="187" y="69.8">220pF</text>
<text x="192.8" y="66.4">C9</text>
<text x="192.8" y="69.8">0.1uF</text>
<text x="198.6" y="66.4">C28</text>
<text x="198.6" y="69.8">0.1uF</text>
<text x="204.3" y="66.4">C29</text>
<text x="204.3" y="69.8">220pF</text>
<text x="28.7" y="75.8">C10</text>
<text x="33.5" y="74.2">2</text>
<text x="35" y="74.5">VS</text>
<text x="36.4" y="72.7">MP3H6115A</text>
<text x="37.8" y="75.8">GND</text>
<text x="39.2" y="77.2">3</text>
<text x="40.7" y="74.5">VOUT</text>
<text x="44.4" y="74.2">4</text>
<text x="47.7" y="75.8">C11</text>
<text x="51.4" y="73.9">pres</text>
<text x="68.7" y="75.6">5k</text>
<text x="69.1" y="73.5">R5</text>
<text x="72.2" y="76.8">v_batt</text>
<text x="87.7" y="77.3">mo0</text>
<text x="87.7" y="75">c0</text>
<text x="93.5" y="77.7">1</text>
<text x="93.5" y="75.3">2</text>
<text x="95" y="77.9">SI</text>
<text x="95" y="75.6">SCK</text>
<text x="101.3" y="73.3">RESET</text>
<text x="105.6" y="73">3</text>
<text x="146" y="73.3">debug_data</text>
<text x="146" y="75.6">debug_clock</text>
<text x="154.1" y="75.9">16</text>
<text x="154.1" y="73.6">15</text>
<text x="156.2" y="76.2">P2_2</text>
<text x="156.2" y="73.9">P2_1</text>
<text x="207.2" y="75.6">L1</text>
<text x="207.2" y="77.3">27nH</text>
<text x="213" y="72.1">C26</text>
<text x="213" y="77.3">C25</text>
<text x="217" y="72.1">220pF</text>
<text x="217" y="77.3">3.9pF</text>
<text x="222.2" y="77.9">L2</text>
<text x="230.9" y="77.9">L3</text>
<text x="236.7" y="77.3">C27</text>
<text x="241.3" y="77.3">220pF</text>
<text x="244.8" y="75">default is wire whip</text>
<text x="245.3" y="73.5">SMA is optional</text>
<text x="28.3" y="79.1">0.1uF</text>
<text x="47.3" y="79.1">47pF</text>
<text x="68.7" y="82">10k</text>
<text x="69.1" y="79.8">R4</text>
<text x="87.7" y="79.6">mi0</text>
<text x="93.5" y="80">8</text>
<text x="95" y="80.2">SO</text>
<text x="97.6" y="78.5">AT45DB081D</text>
<text x="103.3" y="82.6">CS</text>
<text x="105.6" y="82.3">4</text>
<text x="109.7" y="82">cs0</text>
<text x="135.7" y="83.7">R13</text>
<text x="146" y="82.5">cs0</text>
<text x="146" y="80.2">led_red</text>
<text x="154.7" y="82.8">3</text>
<text x="154.7" y="80.5">4</text>
<text x="156.2" y="83.1">P1_1/LED</text>
<text x="156.2" y="80.8">P1_0/LED</text>
<text x="176.5" y="83.7">RF_N</text>
<text x="176.5" y="79.1">RF_P</text>
<text x="180.1" y="83.4">24</text>
<text x="180.1" y="78.8">23</text>
<text x="214.7" y="82.5">L4</text>
<text x="222.8" y="80.2">22nH</text>
<text x="229.2" y="83.1">C23</text>
<text x="231.5" y="80.2">27nH</text>
<text x="237.8" y="83.1">C24</text>
<text x="247.1" y="81.1">2</text>
<text x="247.1" y="78.8">1</text>
<text x="248.2" y="83.7">SMA</text>
<text x="248.2" y="78.2">J8</text>
<text x="252.3" y="80.8">70CM Antenna</text>
<text x="98.7" y="87">7</text>
<text x="99.2" y="85">VSS</text>
<text x="135.7" y="85.4">270</text>
<text x="135.7" y="88">D2</text>
<text x="146" y="89.5">mi0</text>
<text x="146" y="87.1">c0</text>
<text x="146" y="84.8">cs1</text>
<text x="154.1" y="89.8">35</text>
<text x="154.1" y="87.5">36</text>
<text x="154.7" y="85.2">1</text>
<text x="156.2" y="85.4">P1_2</text>
<text x="156.2" y="87.8">P1_3</text>
<text x="207.2" y="85.4">C22</text>
<text x="207.2" y="88.3">3.9pF</text>
<text x="214.7" y="84.8">27nH</text>
<text x="229.2" y="86">8.2pF</text>
<text x="237.8" y="86">5.6pF</text>
<text x="34.1" y="94">Can be used to attach a separate</text>
<text x="34.1" y="95.5">pyro battery if the trace is cut − cut</text>
<text x="54.1" y="95.7">B2</text>
<text x="135.7" y="90.6">red</text>
<text x="146" y="94.1">tx1</text>
<text x="146" y="91.8">mo0</text>
<text x="154.1" y="94.4">33</text>
<text x="154.1" y="92.1">34</text>
<text x="156.2" y="94.7">P1_6</text>
<text x="156.2" y="92.4">P1_5</text>
<text x="156.2" y="90.1">P1_4</text>
<text x="34.1" y="97">marks in the silk layer</text>
<text x="46.8" y="101">cut marks</text>
<text x="53.4" y="99.8" transform="rotate(-90 53.4 99.8)">1</text>
<text x="55.7" y="99.8" transform="rotate(-90 55.7 99.8)">2</text>
<text x="146" y="101">accel</text>
<text x="146" y="96.4">rx1</text>
<text x="154.1" y="96.7">32</text>
<text x="154.7" y="101.3">5</text>
<text x="156.2" y="101.6">P0_0/ATEST</text>
<text x="156.2" y="97">P1_7</text>
<text x="41.6" y="102.2">v_lipo</text>
<text x="43.9" y="107.4">Q1</text>
<text x="46.8" y="106.4">D</text>
<text x="48.5" y="107.7">5</text>
<text x="48.5" y="105.4">6</text>
<text x="69.8" y="107.9">sense_d</text>
<text x="146" y="103.3">pres</text>
<text x="146" y="107.9">v_batt</text>
<text x="146" y="105.6">irq</text>
<text x="154.7" y="105.9">7</text>
<text x="154.7" y="103.6">6</text>
<text x="156.2" y="106.2">P0_2</text>
<text x="156.2" y="103.9">P0_1</text>
<text x="168.6" y="104.5">P2_3/XOSC32_Q1</text>
<text x="168.6" y="106.8">P2_4/XOSC32_Q2</text>
<text x="180.1" y="103.9">17</text>
<text x="180.1" y="106.2">18</text>
<text x="185.3" y="103.9">drogue</text>
<text x="186.5" y="106.2">main</text>
<text x="28.3" y="112">drogue</text>
<text x="36.2" y="111.6">R19</text>
<text x="39.8" y="111.6">100</text>
<text x="44.2" y="112.2">4</text>
<text x="45.3" y="111.1">G</text>
<text x="46.8" y="108.7">D</text>
<text x="46.9" y="112.6">S</text>
<text x="48.6" y="112.3">3</text>
<text x="56.6" y="110.2">R14</text>
<text x="60.6" y="110.2">100k</text>
<text x="69.7" y="110.4">R21</text>
<text x="69.8" y="112.5">27k</text>
<text x="82" y="109.7">fet_d</text>
<text x="88.9" y="110">1</text>
<text x="88.9" y="112.3">2</text>
<text x="90.4" y="109.1">J4</text>
<text x="93.5" y="108.3">apogee</text>
<text x="146" y="110.2">sense_d</text>
<text x="146" y="112.5">sense_m</text>
<text x="154.1" y="112.9">13</text>
<text x="154.7" y="110.6">9</text>
<text x="154.7" y="108.2">8</text>
<text x="156.2" y="110.8">P0_4</text>
<text x="156.2" y="108.5">P0_3</text>
<text x="156.2" y="113.2">P0_5</text>
<text x="173.2" y="113.7">XOSC_Q2</text>
<text x="173.8" y="111.4">XOSC_Q1</text>
<text x="180.1" y="113.1">20</text>
<text x="180.1" y="110.8">21</text>
<text x="197.4" y="112.5">X1</text>
<text x="199.7" y="112.5">48mhz</text>
<text x="31.2" y="116.6">10k</text>
<text x="31.6" y="114.5">R2</text>
<text x="43.9" y="114.3">FDS9926A</text>
<text x="82" y="118.9">v_charge</text>
<text x="82" y="114.3">fet_m</text>
<text x="88.9" y="114.6">3</text>
<text x="88.9" y="116.9">4</text>
<text x="88.9" y="119.2">5</text>
<text x="93.5" y="114.3">main</text>
<text x="128.7" y="116.6">R7</text>
<text x="132.8" y="116.6">33</text>
<text x="146" y="119.5">padm</text>
<text x="146" y="117.2">padp</text>
<text x="154.1" y="119.5">11</text>
<text x="154.1" y="117.5">10</text>
<text x="156.2" y="117.8">PADP</text>
<text x="175.5" y="118.3">RBIAS</text>
<text x="180.1" y="117.7">27</text>
<text x="43.9" y="122.4">Q1</text>
<text x="46.8" y="123.7">D</text>
<text x="46.8" y="121.4">D</text>
<text x="48.5" y="122.7">7</text>
<text x="48.5" y="120.4">8</text>
<text x="56.6" y="125.2">R15</text>
<text x="60.6" y="125.2">100k</text>
<text x="69.7" y="125.4">R22</text>
<text x="69.8" y="122.9">sense_m</text>
<text x="82" y="121.2">v_lipo</text>
<text x="88.9" y="121.5">6</text>
<text x="90.1" y="124.1">Pyro</text>
<text x="93.5" y="120.3">switch</text>
<text x="128.1" y="121.8">R8</text>
<text x="132.2" y="121.8">33</text>
<text x="138" y="125.2">47pF</text>
<text x="138.4" y="122">C2</text>
<text x="142.6" y="125.2">47pF</text>
<text x="143" y="122">C3</text>
<text x="148.9" y="124.1">rstn</text>
<text x="154.1" y="124.1">31</text>
<text x="156.4" y="124.7">RESET_N</text>
<text x="156.4" y="120">PADM</text>
<text x="172" y="122.9">GND Exposed</text>
<text x="180.1" y="122.4">37</text>
<text x="187.6" y="120.6">R16</text>
<text x="187.6" y="123.5">56k</text>
<text x="197.4" y="120.6">C31</text>
<text x="197.4" y="124.1">22pF</text>
<text x="204.9" y="120.6">C30</text>
<text x="204.9" y="124.1">22pF</text>
<text x="28.3" y="127">main</text>
<text x="31.2" y="131.6">10k</text>
<text x="31.6" y="129.5">R3</text>
<text x="36.2" y="126.6">R20</text>
<text x="39.8" y="126.5">100</text>
<text x="43.9" y="129.3">FDS9926A</text>
<text x="44.2" y="127.2">2</text>
<text x="45.3" y="126.1">G</text>
<text x="46.9" y="127.6">S</text>
<text x="48.6" y="127.3">1</text>
<text x="69.8" y="127.6">27k</text>
<text x="231.5" y="131.2">mounting holes</text>
<text x="230.9" y="136.2">H1</text>
<text x="231.5" y="132.7">for 4−40 screws</text>
<text x="235.8" y="135.9">1</text>
<text x="230.9" y="142">H2</text>
<text x="235.8" y="141.7">1</text>
<text x="59.8" y="149.5">J9</text>
<text x="196.5" y="149.4">L5</text>
<text x="203.3" y="149.1">C34</text>
<text x="230.9" y="147.2">H3</text>
<text x="235.8" y="146.9">1</text>
<text x="47.9" y="152.4">c0</text>
<text x="47.9" y="154.7">mo0</text>
<text x="58.3" y="152.7">2</text>
<text x="58.3" y="155">3</text>
<text x="58.3" y="150.4">1</text>
<text x="83.1" y="155.8">reset_n</text>
<text x="95.3" y="153.8">1</text>
<text x="96.4" y="152.4">J6</text>
<text x="138.5" y="155.9">U10</text>
<text x="177.8" y="153">GPS_patch</text>
<text x="181.3" y="155.8">A1</text>
<text x="196.7" y="152">27nH</text>
<text x="203.2" y="152.4">0.001uF</text>
<text x="230.9" y="153">H4</text>
<text x="235.8" y="152.7">1</text>
<text x="47.9" y="159.3">irq</text>
<text x="47.9" y="161.6">cs1</text>
<text x="47.9" y="157">mi0</text>
<text x="58.3" y="157.3">4</text>
<text x="58.3" y="159.6">5</text>
<text x="58.3" y="161.9">6</text>
<text x="83.1" y="158.1">debug_data</text>
<text x="83.1" y="160.5">debug_clock</text>
<text x="95.3" y="156.2">2</text>
<text x="95.3" y="158.5">3</text>
<text x="95.3" y="160.8">4</text>
<text x="136.3" y="160.8">36</text>
<text x="136.8" y="158.5">2</text>
<text x="138.3" y="158.8">VCC33I</text>
<text x="138.3" y="161.1">REG_ENA</text>
<text x="152.4" y="159.9">Venus634FLPx</text>
<text x="171" y="158.8">RFIN</text>
<text x="174.3" y="158.5">32</text>
<text x="185.9" y="161">L6</text>
<text x="187.4" y="156.6">C35</text>
<text x="191" y="156.6">22pF</text>
<text x="199.8" y="160.8">2</text>
<text x="199.8" y="158.5">1</text>
<text x="200.9" y="157.9">J10</text>
<text x="47.9" y="166.2">v_lipo</text>
<text x="58.3" y="164.2">7</text>
<text x="58.3" y="166.5">8</text>
<text x="95.8" y="163.3">Debug</text>
<text x="128.1" y="162.8">v_charge</text>
<text x="128.1" y="167.4">tx1</text>
<text x="136.3" y="163.1">18</text>
<text x="136.3" y="167.7">42</text>
<text x="138.3" y="163.4">VBAT</text>
<text x="138.3" y="168">RXD0</text>
<text x="170.1" y="165.7">P1PPS</text>
<text x="174.3" y="165.4">40</text>
<text x="177.3" y="165.7">TP3</text>
<text x="185.9" y="162.8">27nH</text>
<text x="200.9" y="162.8">U.FL</text>
<text x="53.7" y="169.7">CompanionInterface</text>
<text x="128.1" y="169.7">rx1</text>
<text x="136.3" y="170">44</text>
<text x="138.3" y="170.3">TXD0</text>
<text x="167.9" y="170.3">LED/GPIO0</text>
<text x="170.2" y="172.6">GPIO1</text>
<text x="174.3" y="172.3">6</text>
<text x="174.3" y="170">7</text>
<text x="177.3" y="170.3">TP4</text>
<text x="136.3" y="174.6">38</text>
<text x="136.3" y="176.9">39</text>
<text x="136.3" y="179.2">41</text>
<text x="138.3" y="174.9">MOSI/PIO9</text>
<text x="138.3" y="177.2">MISO/PIO8</text>
<text x="138.3" y="179.5">SPI_CLK/PIOO7</text>
<text x="170.2" y="174.9">GPIO2</text>
<text x="170.5" y="177.2">PIO12</text>
<text x="170.5" y="179.5">PIO14</text>
<text x="174.3" y="176.9">4</text>
<text x="174.3" y="174.6">5</text>
<text x="174.3" y="179.2">37</text>
<text x="95.2" y="185.9">reset_n</text>
<text x="109.1" y="184.1">33k</text>
<text x="109.5" y="182">R23</text>
<text x="136.3" y="181.6">43</text>
<text x="138.3" y="181.8">SPI_CSN0/PIO6</text>
<text x="169.7" y="184.2">GPIO24</text>
<text x="169.7" y="181.8">GPIO20</text>
<text x="174.3" y="183.9">8</text>
<text x="174.3" y="181.6">14</text>
<text x="102.7" y="189.3">2.7k</text>
<text x="104.3" y="188.4">R17</text>
<text x="108.9" y="190.7">C36</text>
<text x="129.3" y="190.7">10k</text>
<text x="136.8" y="186.2">1</text>
<text x="136.8" y="188.5">9</text>
<text x="138.3" y="186.5">RSTN</text>
<text x="138.3" y="188.8">BOOT_SEL</text>
<text x="168" y="186.5">V12O_RTC</text>
<text x="174.3" y="186.2">17</text>
<text x="109.1" y="193.4">0.1uF</text>
<text x="129.7" y="193.4">R24</text>
<text x="140.6" y="195.6" transform="rotate(-90 140.6 195.6)">10</text>
<text x="140.8" y="193.6" transform="rotate(-90 140.8 193.6)">GND</text>
<text x="142.9" y="195.6" transform="rotate(-90 142.9 195.6)">11</text>
<text x="143.2" y="193.6" transform="rotate(-90 143.2 193.6)">GND</text>
<text x="145.2" y="195.6" transform="rotate(-90 145.2 195.6)">15</text>
<text x="145.5" y="193.6" transform="rotate(-90 145.5 193.6)">GND</text>
<text x="147.5" y="195.6" transform="rotate(-90 147.5 195.6)">19</text>
<text x="147.8" y="193.6" transform="rotate(-90 147.8 193.6)">GND</text>
<text x="152.1" y="195.6" transform="rotate(-90 152.1 195.6)">21</text>
<text x="152.4" y="193.6" transform="rotate(-90 152.4 193.6)">GND_RF</text>
<text x="154.4" y="195.6" transform="rotate(-90 154.4 195.6)">22</text>
<text x="154.7" y="193.6" transform="rotate(-90 154.7 193.6)">GND_RF</text>
<text x="156.7" y="195.6" transform="rotate(-90 156.7 195.6)">24</text>
<text x="157" y="193.6" transform="rotate(-90 157 193.6)">GND_RF</text>
<text x="159" y="195.6" transform="rotate(-90 159 195.6)">25</text>
<text x="159.3" y="193.6" transform="rotate(-90 159.3 193.6)">GND_RF</text>
<text x="161.3" y="195.6" transform="rotate(-90 161.3 195.6)">27</text>
<text x="161.6" y="193.6" transform="rotate(-90 161.6 193.6)">GND_RF</text>
<text x="163.6" y="195.6" transform="rotate(-90 163.6 195.6)">28</text>
<text x="163.9" y="193.6" transform="rotate(-90 163.9 193.6)">GND_RF</text>
<text x="166" y="195.6" transform="rotate(-90 166 195.6)">29</text>
<text x="166.2" y="193.6" transform="rotate(-90 166.2 193.6)">GND_RF</text>
<text x="168.3" y="195.6" transform="rotate(-90 168.3 195.6)">31</text>
<text x="168.6" y="193.6" transform="rotate(-90 168.6 193.6)">GND_RF</text>
<text x="170.6" y="195.6" transform="rotate(-90 170.6 195.6)">33</text>
<text x="170.9" y="193.6" transform="rotate(-90 170.9 193.6)">GND_RF</text>
<text x="176.6" y="196.8">gnd_rf</text>
<text x="145.5" y="201.1">As of SkyTraq version 0.3, pin</text>
<text x="145.5" y="202.6">19 is attached to system GND</text>
<text x="225.7" y="201.4">Licensed under the TAPR Open Hardware License, http://www.tapr.org/OHL</text>
<text x="230.3" y="203.7">telemetrum.sch</text>
<text x="230.3" y="199.9">Copyright 2010 by Bdale Garbee &lt;bdale@gag.com&gt;</text>
<text x="243.6" y="203.7">1</text>
<text x="247.1" y="203.7">1</text>
<text x="257.5" y="203.7">1.0</text>
<text x="12.7" y="206.1">270</text>
<text x="12.7" y="206.1">3.3V</text>
<text x="223.4" y="205.5">Project URL:</text>
<text x="230.3" y="205.5">http://altusmetrum.com/</text>
</g>
<g font-size=".8">
<text x="202.5" y="33.2">+3.3V</text>
<text x="172.9" y="37.9" transform="rotate(90 172.9 37.9)">1</text>
<text x="172.9" y="40.7" transform="rotate(90 172.9 40.7)">2</text>
<text x="59.9" y="44.7">+5V</text>
<text x="133.8" y="58">+3.3V</text>
<text x="99.1" y="64.3">+3.3V</text>
<text x="31" y="70.7">+3.3V</text>
<text x="132" y="71.3">1</text>
<text x="133.2" y="71.8">Beeper</text>
<text x="136.5" y="71.3">2</text>
<text x="195" y="145.2">+3.3V</text>
<text x="132.6" y="153.2">+3.3V</text>
<text x="43.1" y="161.9">+3.3V</text>
<text x="111.8" y="178.6">+3.3V</text>
<text x="223.4" y="203.7">FILE:</text>
<text x="240.1" y="203.7">PAGE</text>
<text x="244.8" y="203.7">OF</text>
<text x="252.3" y="203.7">REVISION:</text>
</g>
</svg>
